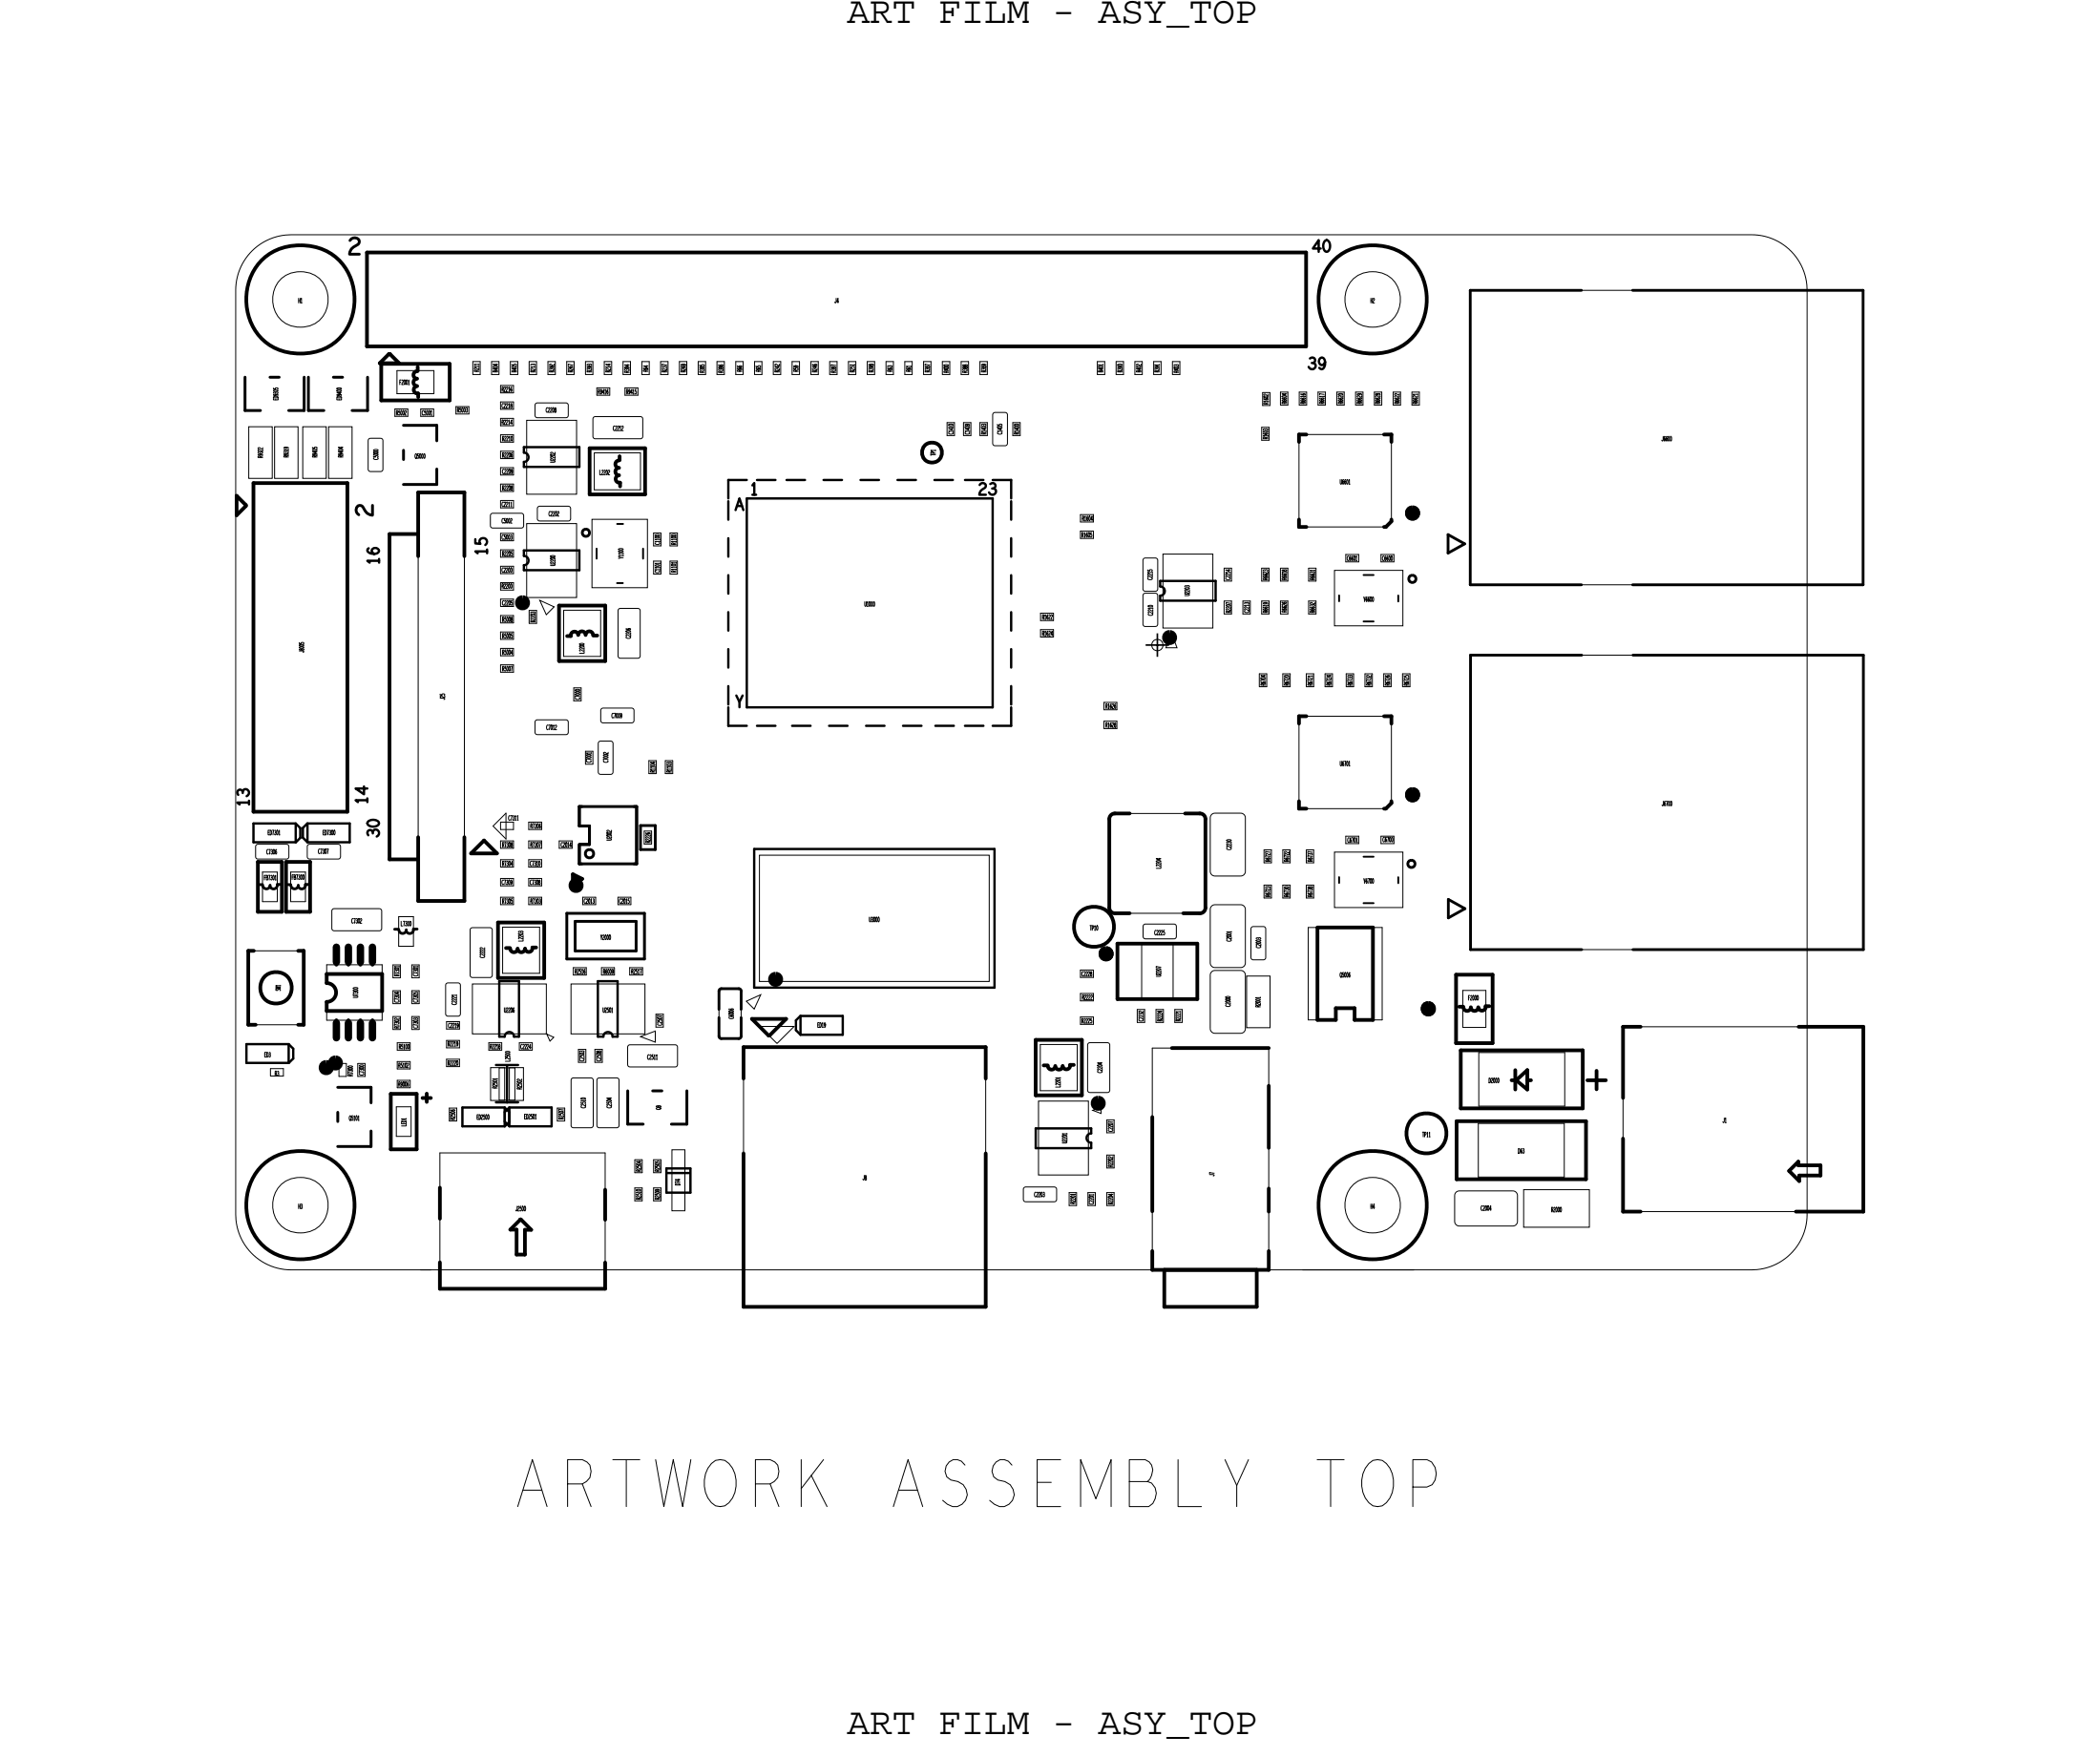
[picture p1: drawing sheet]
<svg xmlns="http://www.w3.org/2000/svg" width="114mm" height="95mm" viewBox="0 0 114 95" stroke-linecap="round" stroke-linejoin="round" font-family="sans-serif">
<!-- layer: Board Outline -->
<g fill="none" stroke="#000" stroke-width=".05">
<path d="M13.7 13.6l.1-.2a3 3 0 0 1 2-.7h79a3 3 0 0 1 3 3v50a3 3 0 0 1-3 3h-79a3 3 0 0 1-3.1-3l.1-50.4a3 3 0 0 1 .9-1.7zM22.7 68.7h.6zM70.5 68.7h6z"/>
<circle cx="16.2" cy="16.2" r="1.51"/>
<circle cx="74.2" cy="16.2" r="1.51"/>
<circle cx="16.2" cy="65.2" r="1.51"/>
<circle cx="74.2" cy="65.2" r="1.51"/>
</g>
<!-- layer: Components -->
<g fill="none" stroke="#000" stroke-width=".15">
<path d="M79.5 15.7h6zM79.5 15.7v15.9zM88.3 15.7h12.5zM100.8 15.7v15.9zM13.3 20.4v1.8zM13.3 22.2h.8zM14.6 20.4h.5zM15.6 22.2h.9zM16.5 20.4v1.8zM16.7 20.4v1.8zM16.7 22.2h.8zM18 20.4h.5z"/>
<path d="M19 22.2h.9zM19.9 20.4v1.8zM21.8 26.2h1.8zM21.8 23h1.8zM21.8 24.4v.5zM23.6 25.4v.8zM23.6 23v.8zM31.5 28.7l.2-.1 .2 .1v.2l-.2 .1-.2-.1zM76.2 31.2l.2-.1 .2 .1v.2l-.2 .1-.2-.1zM78.3 28.9l.9 .5zM78.3 28.9v1zM78.3 29.9l.9-.5z"/>
<path d="M79.5 31.6h6zM79.5 35.4h6.1zM79.5 35.4v16zM88.3 31.6h12.5zM88.3 35.4h12.5zM100.8 35.4v16zM14 47.9h.2zM14.6 47.9l-.2 .2-.2-.2M15 47.9l-.2 .2-.2-.2M15 47.8h.2zM15 47.9h.1M15.5 47.9h.2z"/>
<path d="M16.1 47.9l-.2 .2-.2-.2M16.5 47.9l-.2 .2-.2-.2M16.5 47.8h.2zM16.5 47.9h.1M18.3 58.8h1.8zM20.1 58.8v.9zM21.3 50.3h.3zM22 50.3l-.2 .2-.2-.2M22.4 50.3l-.2 .2-.2-.2M22.4 50.3h.2zM22.4 50.3h.1M30.7 51.9h4.2z"/>
<path d="M30.7 49.4v2.5zM30.7 49.4h4.2zM31.1 49.8v1.6zM31.1 51.4h3.3zM31.1 49.8h3.3zM31.3 43.6h3.1zM31.3 43.6h.2zM31.3 46.7h.2zM31.3 45.7v1zM31.3 44.7h.6zM31.3 43.6v1.1zM31.3 46.7h3.1z"/>
<path d="M31.4 45.7h.5zM31.7 46h.2h.2v.3l-.2 .1-.2-.1zM31.9 44.7v1zM34 59v1.8zM34.3 43.6h.1zM34.3 46.7h.1zM34.4 49.8v1.6zM34.4 43.6v3.1zM34.6 46h.8zM34.6 44.7h.8zM34.6 44.7v1.3zM34.9 49.4v2.5z"/>
<path d="M35.3 59h.5zM35.4 44.7v1.3zM37.2 59v1.8zM38.9 53.6v1zM38.9 55v1.1zM38.9 56.1l.1 .1M39 53.5h1zM39 53.5l-.1 .1M39 56.2h1zM40 53.5l.1 .1M40.1 56.1l-.1 .1M40.1 55v1.1z"/>
<path d="M40.1 53.6v1zM76.2 46.6l.1-.1 .2 .1v.2l-.2 .1-.1-.1zM78.3 48.7l.9 .5zM78.3 48.7v1zM78.3 49.7l.9-.5zM79.5 51.4h6.1zM88.3 51.4h12.5zM18.3 62h1.8zM18.3 60.2v.5zM20.1 61.2v.8zM34 60.8h.8zM36.3 60.8h.9z"/>
</g>
<path d="M32.3 29.7v.5zM33.4 31.5h.3zM33.4 28.3h.3zM34.8 29.7v.5zM72.4 32.2v.3zM73.8 31.1h.5zM73.8 33.6h.5zM75.6 32.2v.3zM72.4 47.5v.3zM73.8 46.3h.5zM73.8 48.9h.5zM75.6 47.5v.3z" fill="none" stroke="#000" stroke-width=".1"/>
<g fill="none" stroke="#000" stroke-width=".05">
<path d="M19.8 13.7v5zM19.8 13.7h50.8zM19.8 18.7h50.8zM20.5 19.7h1.1zM21.1 19.2h.1M21 19.2l-.5 .4zM21.1 19.2l.5 .5zM25.6 19.6h.4zM25.6 19.6v.7zM26 19.6v.7zM26.6 19.6h.4zM26.6 19.6v.7z"/>
<path d="M27 19.6v.7zM27.6 19.6h.4zM27.6 19.6v.7zM28 19.6v.7zM28.6 19.6h.4zM28.6 19.6v.7zM29 19.6v.7zM29.6 19.6h.4zM29.6 19.6v.7zM30 19.6v.7zM30.7 19.6h.4zM30.7 19.6v.7z"/>
<path d="M31.1 19.6v.7zM31.7 19.6h.4zM31.7 19.6v.7zM32.1 19.6v.7zM32.7 19.6h.4zM32.7 19.6v.7zM33.1 19.6v.7zM33.7 19.6h.4zM33.7 19.6v.7zM34.1 19.6v.7zM34.7 19.6h.4zM34.7 19.6v.7z"/>
<path d="M35.1 19.6v.7zM35.7 19.6h.4zM35.7 19.6v.7zM36.1 19.6v.7zM36.8 19.6h.4zM36.8 19.6v.7zM37.2 19.6v.7zM37.8 19.6h.4zM37.8 19.6v.7zM38.2 19.6v.7zM38.8 19.6h.4zM38.8 19.6v.7z"/>
<path d="M39.2 19.6v.7zM39.8 19.6h.4zM39.8 19.6v.7zM40.2 19.6v.7zM40.8 19.6h.4zM40.8 19.6v.7zM41.2 19.6v.7zM41.8 19.6h.4zM41.8 19.6v.7zM42.2 19.6v.7zM42.8 19.6h.4zM42.8 19.6v.7z"/>
<path d="M43.2 19.6v.7zM43.9 19.6h.4zM43.9 19.6v.7zM44.3 19.6v.7zM44.9 19.6h.4zM44.9 19.6v.7zM45.3 19.6v.7zM45.9 19.6h.4zM45.9 19.6v.7zM46.3 19.6v.7zM46.9 19.6h.4zM46.9 19.6v.7z"/>
<path d="M47.3 19.6v.7zM47.9 19.6h.4zM47.9 19.6v.7zM48.3 19.6v.7zM48.9 19.6h.4zM48.9 19.6v.7zM49.3 19.6v.7zM50 19.6h.4zM50 19.6v.7zM50.4 19.6v.7zM51 19.6h.4zM51 19.6v.7z"/>
<path d="M51.4 19.6v.7zM52 19.6h.4zM52 19.6v.7zM52.4 19.6v.7zM53 19.6h.4zM53 19.6v.7zM53.4 19.6v.7zM59.4 19.6h.4zM59.4 19.6v.7zM59.8 19.6v.7zM60.4 19.6h.4zM60.4 19.6v.7z"/>
<path d="M60.8 19.6v.7zM61.4 19.6h.4zM61.4 19.6v.7zM61.8 19.6v.7zM62.4 19.6h.4zM62.4 19.6v.7zM62.8 19.6v.7zM63.4 19.6h.4zM63.4 19.6v.7zM63.8 19.6v.7zM70.6 13.7v5zM79.5 15.7h21.3z"/>
<path d="M79.5 15.7v15.9zM100.8 15.7v15.9zM12.8 27.9l.5-.5zM12.8 26.8v1.1zM12.8 26.8l.5 .5zM13.3 27.4h.1M13.5 23.1h1.2v2.8h-1.2zM13.7 26.1h5.1zM13.7 26.1v17.8zM14.9 23.1h1.2v2.8h-1.2zM16.4 23.1h1.2v2.8h-1.2zM17.8 23.1h1.2v2.8h-1.2z"/>
<path d="M18.8 26.1v17.8zM20 23.7h.6l.1 .1v1.6l-.1 .1h-.6l-.1-.1zM21.4 22.1h.7zM21.4 22.5h.7zM21.5 20h2zM21.5 20v1.3zM21.5 21.3h2zM22.1 22.1v.4zM22.6 26.6h2.5zM22.6 26.6v22.1zM22.8 22.1h.7zM22.8 22.5h.7z"/>
<path d="M23.5 22.1v.4zM23.5 20v1.3zM24.7 22h.7zM24.7 22.4h.7zM25.1 26.6v22.1zM25.4 22v.4zM25.6 20.3h.4zM26.6 27.8h1.6l.1 .1v.6l-.1 .1h-1.6l-.1-.2zM27.1 33.3h.7zM27.1 36h.7zM27.1 34.2h.7zM27.1 35.1h.7z"/>
<path d="M27.1 20.9h.7zM27.1 22.6h.7zM27.1 23.5h.7zM27.1 26.2h.7zM27.1 24.4h.7zM27.1 29.7h.7zM27.1 31.5h.7zM27.1 28.9h.7zM27.1 21.7h.7zM27.1 27.1h.7zM27.1 25.3h.7zM27.1 32.4h.7z"/>
<path d="M27.1 30.6h.7zM27.1 33.7h.7zM27.1 36.4h.7zM27.1 34.6h.7zM27.1 35.5h.7zM27.1 21.3h.7zM27.1 23h.7zM27.1 23.9h.7zM27.1 26.6h.7zM27.1 24.8h.7zM27.1 30.1h.7zM27.1 31.9h.7z"/>
<path d="M27.1 29.3h.7zM27.1 22.1h.7zM27.1 27.5h.7zM27.1 25.7h.7zM27.1 32.8h.7zM27.1 31h.7zM27.8 20.9v.4zM27.8 22.6v.4zM27.8 31.5v.4zM27.8 28.9v.4zM27.8 21.7v.4zM27.8 27.1v.4z"/>
<path d="M27.8 30.6v.4zM28.5 22.7h2.7v4h-2.7zM28.5 28.3h2.7v4h-2.7zM28.6 33h.4zM28.6 33v.7zM29 21.8h1.7v.1v.6l-.1 .1h-1.6l-.1-.1zM29 39h1.7v.1v.6h-.1h-1.6l-.1-.1zM29 33v.7zM29.1 27.4h1.7l.1 .1v.6l-.2 .1h-1.6v-.1zM29.2 32.5l.8 .3-.5 .5zM30.5 33h2zM30.5 33v2.5z"/>
<path d="M30.5 35.5h2zM31 37.2h.4zM31 37.2v.7zM31.4 37.2v.7zM32 28.1h3v3.7h-3zM32.1 22.6l2.6-.1 .1 .2v1h-.2h-2.4l-.1-.1zM32.1 26.5h2.5zM32.1 24.5v2zM32.1 24.5h2.5zM32.3 21h.7zM32.3 21.4h.7zM32.5 33v2.5z"/>
<path d="M32.5 38.3h1.7l.1 .1v.6l-.1 .1h-1.6l-.1-.1zM33 21v.4zM33.5 33l1-.1 .1 .1v2.5l-.1 .1h-1l-.1-.1zM33.8 21h.7zM33.8 21.4h.7zM34.5 21v.4zM34.6 24.5v2zM34.7 20.3h.4zM35.4 30.4h.4zM35.4 30.4v.7zM35.4 28.8h.4zM35.4 28.8v.7z"/>
<path d="M35.8 30.4v.7zM35.8 28.8v.7zM36.2 30.4v.7zM36.2 28.8h.4zM36.2 28.8v.7zM36.6 30.4v.7zM36.6 28.8v.7zM39.8 20.3h.4zM40.4 27h13.3v11.3h-13.3zM40.8 20.3h.4zM42.8 20.3h.4zM47.9 20.3h.4z"/>
<path d="M48.9 20.3h.4zM51.2 22.9h.4zM51.2 22.9v.7zM51.6 22.9v.7zM52.1 22.9h.4zM52.1 22.9v.7zM52.5 22.9v.7zM53 22.9h.4zM53 22.9v.7zM53.4 22.9v.7zM53.7 22.4l.7-.1 .1 .1v1.6l-.1 .1h-.6l-.1-.1zM54.8 22.9h.4z"/>
<path d="M54.8 22.9v.7zM55.2 22.9v.7zM56.3 34.1h.7zM56.3 33.2h.7zM56.3 34.5h.7zM56.3 33.6h.7zM58.4 28.7h.7zM58.4 27.8h.7zM58.4 29.1h.7zM58.4 28.2h.7zM59.1 28.7v.4zM59.7 39h.7z"/>
<path d="M59.7 38h.7zM59.7 39.4h.7zM59.7 38.4h.7zM61.9 32.1h.6l.1 .1v1.6l-.1 .1h-.6l-.1-.1zM61.9 30.2h.6l.1 .1v1.6l-.1 .1h-.6l-.1-.1zM62.9 30h2.7v4h-2.7zM63.4 34.2l.3 .8h-.6zM66.2 32.5h.4zM66.2 32.5v.7zM66.2 30.7h.4zM66.2 30.7v.7zM66.6 32.5v.7z"/>
<path d="M66.6 30.7v.7zM67.2 32.5h.4zM67.2 32.5v.7zM67.6 32.5v.7zM68.1 36.5h.4zM68.1 36.5v.7zM68.2 30.7h.4zM68.2 30.7v.7zM68.2 32.5h.4zM68.2 32.5v.7zM68.2 23.1h.4zM68.2 23.1v.7z"/>
<path d="M68.3 21.2h.4zM68.3 21.2v.7zM68.5 36.5v.7zM68.6 30.7v.7zM68.6 32.5v.7zM68.6 23.1v.7zM68.7 21.2v.7zM69.3 32.5v.7zM69.3 30.7h.4zM69.3 30.7v.7zM69.3 21.2h.4zM69.3 21.2v.7z"/>
<path d="M69.4 36.5h.4zM69.4 36.5v.7zM69.7 32.5v.7zM69.7 30.7v.7zM69.7 21.2v.7zM69.8 36.5v.7zM70.3 28.5h4.7zM70.3 38.7h5zM70.3 38.7v5zM70.3 23.5h5zM70.3 23.5v5zM70.3 21.2h.4z"/>
<path d="M70.3 21.2v.7zM70.7 36.5h.4zM70.7 36.5v.7zM70.7 21.2v.7zM70.8 32.5h.4zM70.8 32.5v.7zM70.8 30.7h.4zM70.8 30.7v.7zM71.1 36.5v.7zM71.2 32.5v.7zM71.2 30.7v.7zM71.3 21.2h.4z"/>
<path d="M71.3 21.2v.7zM71.7 36.5h.4zM71.7 36.5v.7zM71.7 21.2v.7zM72.1 36.5v.7zM72.2 30.9h3.7v3h-3.7zM72.3 21.2h.4zM72.3 21.2v.7zM72.7 21.2v.7zM72.8 30h.7zM72.8 30.4h.7zM72.8 36.5h.4z"/>
<path d="M72.8 36.5v.7zM73.2 36.5v.7zM73.3 21.2h.4zM73.3 21.2v.7zM73.5 30v.4zM73.7 21.2v.7zM73.8 36.5h.4zM73.8 36.5v.7zM74.2 36.5v.7zM74.3 21.2h.4zM74.3 21.2v.7zM74.7 30h.7z"/>
<path d="M74.7 30.4h.7zM74.7 21.2v.7zM74.9 36.5h.4zM74.9 36.5v.7zM75.3 36.5v.7zM75.3 38.7v4.7zM75.3 28.2l-.3 .3zM75.3 23.5v4.7zM75.4 21.2h.4zM75.4 21.2v.7zM75.4 30v.4zM75.8 21.2v.7z"/>
<path d="M75.9 36.5h.4zM75.9 36.5v.7zM76.3 36.5v.7zM76.4 21.2h.4zM76.4 21.2v.7zM76.8 21.2v.7zM78.3 28.9l.9 .5zM78.3 28.9v1zM78.3 29.9l.9-.5zM79.5 31.6h21.3zM79.5 35.4h21.3zM79.5 35.4v16z"/>
<path d="M100.8 35.4v16zM13.3 56.5h2.3v1h-2.3zM13.4 55.4h3zM13.4 51.4h3zM13.4 51.4v4zM13.7 44.5h2.3v1.1h-2.3zM13.7 43.9h5.1zM13.9 45.7h1.6l.1 .1v.6l-.1 .1h-1.6l-.1-.1zM14.2 48.8h.8zM14.2 47.2h.8zM14.2 47.2v1.6zM14.6 57.8v.4z"/>
<path d="M14.6 57.8h.7zM14.6 58.2h.7zM15 47.2v1.6zM15.3 57.8v.4zM15.7 48.8h.8zM15.7 47.2h.8zM15.7 47.2v1.6zM16.4 51.4v4zM16.5 47.2v1.6zM16.6 44.5h2.3v1.1h-2.3zM16.7 45.7h1.6l.1 .1v.6l-.1 .1h-1.6l-.1-.1zM17.7 55.2h3z"/>
<path d="M17.7 52.2h3zM17.7 52.2v1zM17.7 54.2v1zM17.7 53.2l.3 .1 .2 .4-.2 .4-.3 .1M18 49.2h2.6v.1v1l-.1 .1-2.5-.1-.1-.1zM18.3 58.2h.4zM18.3 57.5h.4zM18.3 57.5v.7zM18.7 57.5v.7zM19.4 57.5h.4zM19.4 57.5v.7zM19.8 57.5v.7z"/>
<path d="M20.7 52.2v3zM21.3 55h.4zM21.3 55v.7zM21.3 52.2v.7zM21.3 53.6h.4zM21.3 53.6v.7zM21.4 59.9v1.6zM21.4 59.9h.8zM21.5 58.4h.7zM21.5 57.4h.7zM21.5 56.4h.7zM21.5 58.8h.7z"/>
<path d="M21.5 57.8h.7zM21.5 56.8h.7zM21.6 51.2h.8zM21.6 49.6h.8zM21.6 49.6v1.6zM21.7 55v.7zM21.7 52.2v.7zM21.7 53.6v.7zM22.2 58.4v.4zM22.2 57.4v.4zM22.2 59.9v1.6zM22.3 53.6h.4z"/>
<path d="M22.3 53.6v.7zM22.3 55h.4zM22.3 55v.7zM22.3 52.2v.7zM22.4 49.6v1.6zM22.6 48.7h2.5zM22.7 53.6v.7zM22.7 55v.7zM22.7 52.2v.7zM24.1 53.2h.7l.1 .1v1.5l-.1 .2h-.6l-.1-.1zM24.2 57.3h.7zM24.2 56.3h.7z"/>
<path d="M24.2 55.3h.7zM24.2 57.7h.7zM24.2 56.7h.7zM24.2 55.7h.7zM24.3 59.9h.4zM24.3 59.9v.7zM24.7 59.9v.7zM24.9 57.3v.4zM24.9 56.3v.4zM25 59.9h2.3v1h-2.3zM25.5 50.2h1l.1 .1v2.5l-.1 .1h-1l-.1-.1zM25.6 53.2h4v2.7h-4z"/>
<path d="M26.4 56.4h.7zM26.4 56.8h.7zM26.5 57.8h.8v1.7h-.8zM26.7 44.7l.7 .7zM27 57.8h.9v1.7h-.9zM27.1 45.5h.7zM27.1 48.5h.7zM27.1 46.5h.7zM27.1 44.5v.4zM27.1 44.5h.7zM27.1 47.5h.7zM27.1 45.9h.7z"/>
<path d="M27.1 48.9h.7zM27.1 46.9h.7zM27.1 44.9h.7zM27.1 47.9h.7zM27.1 56.4v.4zM27.2 50.2h2zM27.2 50.2v2.5zM27.2 52.7h2zM27.4 44l-.7 .7zM27.4 44v1.4zM27.6 57.8h.7v1.7h-.7zM27.6 59.9h2.2v1h-2.2z"/>
<path d="M27.8 44.5v.4zM27.8 47.5v.4zM28.1 56.4h.7zM28.1 56.8h.7zM28.6 45.5h.7zM28.6 44.5h.7zM28.6 48.5h.7zM28.6 46.5h.7zM28.6 47.5h.7zM28.6 45.9h.7zM28.6 44.9h.7zM28.6 48.9h.7z"/>
<path d="M28.6 46.9h.7zM28.6 47.9h.7zM28.8 56.4v.4zM29.2 50.2v2.5zM29.3 46.5v.4zM29.3 47.5v.4zM29.6 55.9l.4 .2-.3 .2zM30.1 59.9v.7zM30.3 45.5h.7zM30.3 45.9h.7zM30.5 59.9v.7zM30.9 53.2h4v2.7h-4z"/>
<path d="M30.9 58.4l1.1-.1 .1 .1v2.5l-.1 .1h-1l-.1-.1zM31 52.4h.7zM31 52.8h.7zM31.3 56.8h.4zM31.3 56.8v.7zM31.5 48.5h.7zM31.5 48.9h.7zM31.7 40.6v.7zM31.7 56.8v.7zM32.1 40.6v.7zM32.2 56.8h.4zM32.2 56.8v.7z"/>
<path d="M32.2 48.5v.4zM32.3 58.4l1.1-.1 .1 .1v2.5l-.1 .1h-1l-.1-.1zM32.4 40.1h.6l.2 .1v1.6l-.1 .1h-.6l-.1-.1zM32.5 52.4h.7zM32.5 52.8h.7zM32.6 56.8v.7zM33.4 48.5h.7zM33.4 48.9h.7zM34 56.6l2.6-.1v.1v1l-.1 .1h-2.5v-.1zM34.1 52.4h.7zM34.1 52.8h.7zM34.1 48.5v.4z"/>
<path d="M34.6 56.1l.8-.3v.6zM34.8 45h.4zM34.8 45v.7zM35.1 41.2h.4zM35.1 41.2v.7zM35.2 45v.7zM35.5 54.9v.7zM35.5 41.2v.7zM35.9 54.9v.7zM36 41.2h.4zM36 41.2v.7zM36.4 41.2v.7z"/>
<path d="M38.9 53.5h1.1l.1 .1v2.5l-.1 .1h-1l-.1-.1zM40.2 56.7v14zM40.2 56.7h13.1zM40.4 54.2l.7-.4-.3 .8zM41.1 46.3h12.4v6.8h-12.4zM41.1 55.5l.9 .9zM41.1 55.5h1.9zM42 56.4h.1M42.1 56.4l.9-.9zM43.3 55h2.3v1h-2.3zM53.3 56.7v14zM56.2 59.6h2.7v4h-2.7z"/>
<path d="M56.3 56.5h2zM56.3 56.5v2.5zM56.3 59h2zM58.3 56.5v2.5zM58.4 55h.7zM58.4 53.7h.7zM58.4 52.5h.7zM58.4 55.4h.7zM58.4 54.1h.7zM58.4 52.9h.7zM58.9 56.4h1l.1 .1v2.5l-.1 .1h-1l-.1-.1zM59.1 55v.4z"/>
<path d="M59.1 52.5v.4zM60 44.3v4.8zM60 49.1l.1 .2 .2 .1M60.3 44h4.6zM60.3 44l-.2 .1-.1 .2M60.3 49.4h4.6zM61.5 54.6h.4zM61.5 54.6v.7zM61.8 54.1h1.7zM61.8 51.1v3zM61.8 51.1h1.7zM61.9 50h1.7v.1v.6l-.1 .1h-1.6l-.1-.1z"/>
<path d="M61.9 54.6v.7zM62.3 56.7h6.3zM62.3 56.7v12zM62.5 54.6h.4zM62.5 54.6v.7zM62.9 54.6v.7zM63.5 51.1v3zM63.5 54.6h.4zM63.5 54.6v.7zM63.9 54.6v.7zM64.9 44l.2 .1 .1 .2M65.2 49.1l-.1 .2-.2 .1"/>
<path d="M65.2 44.3v4.8zM65.5 49l.2-.1h1.4l.2 .2 .1 3-.2 .2h-1.5l-.2-.1v-3zM65.5 44.1l.2-.1h1.4l.2 .1 .1 3-.2 .3h-1.5l-.2-.1v-3.1zM65.5 52.6l.2-.1h1.4l.2 .1 .1 3-.2 .3h-1.5l-.2-.1v-3zM67.4 52.8h1.3v2.8h-1.3zM67.7 50.2l.6-.1 .2 .1v1.6l-.1 .1h-.6h-.1zM68.4 46h.4zM68.4 46v.7zM68.4 47.9h.4zM68.4 47.9v.7zM68.6 56.7v12zM68.8 46v.7z"/>
<path d="M68.8 47.9v.7zM69.4 47.9h.4zM69.4 47.9v.7zM69.4 46h.4zM69.4 46v.7zM69.8 47.9v.7zM69.8 46v.7zM70.3 43.7h4.7zM70.7 47.9h.4zM70.7 47.9v.7zM70.7 46h.4zM70.7 46v.7z"/>
<path d="M70.8 50.2h4zM70.8 50.2v5zM70.8 55.2h1.5zM71.1 47.9v.7zM71.1 46v.7zM72.2 46.1h3.7v3h-3.7zM72.3 54.5v.7zM72.3 54.5h1zM72.8 45.2h.7zM72.8 45.6h.7zM73.3 54.5v.7zM73.3 55.2h1.5z"/>
<path d="M74.7 45.2h.7zM74.7 45.6h.7zM74.8 50.2v5zM75 43.7l.3-.3zM78.3 48.7l.9 .5zM78.3 48.7v1zM78.3 49.7l.9-.5zM79.1 53.6h1.3zM79.1 53.6v2zM79.1 55.6h1.3zM79.5 51.4h21.3zM80 56.9v2.9z"/>
<path d="M80 56.9h4.6zM80 59.8h4.6zM80.4 53.6v2zM84.6 56.9v2.9zM87.8 55.5h13zM87.8 55.5v10zM100.8 55.5v10zM21.4 61.5h.8zM23.8 69.7h8.9zM23.8 62.4v7.3zM23.8 62.4h8.9zM32.7 62.4v7.3z"/>
<path d="M34.3 64.3h.4zM34.3 64.3v.7zM34.3 62.7h.4zM34.3 62.7v.7zM34.7 64.3v.7zM34.7 62.7v.7zM35.4 64.3h.4zM35.4 64.3v.7zM35.4 62.7h.4zM35.4 62.7v.7zM35.8 64.3v.7zM35.8 62.7v.7z"/>
<path d="M36.3 62.2h.7v3.3h-.7zM40.2 70.7h13.1zM55.4 64.2h1.7l.1 .1-.1 .6-.1 .1h-1.6v-.1zM57.8 64.5v.7zM58.2 64.5v.7zM58.8 64.5h.4zM58.8 64.5v.7zM59.1 60.1l.5-.2v.3zM59.2 64.5v.7zM59.9 64.5h.4zM59.9 64.5v.7zM59.9 62.5h.4z"/>
<path d="M59.9 62.5v.7zM59.9 60.6h.4zM59.9 60.6v.7zM60.3 64.5v.7zM60.3 62.5v.7zM60.3 60.6v.7zM62.3 68.7h6.3zM63 68.7h5zM63 68.7v2zM63 70.7h5zM68 68.7v2zM78.8 64.5l.1-.1 3 .1 .2 .2v1.5l-.3 .1h-3l-.1-.2v-1.4z"/>
<path d="M80 60.8v2.9zM80 60.8h4.6zM80 63.7h4.6zM82.4 64.4h3.6v2h-3.6zM84.6 60.8v2.9zM87.8 65.5h13z"/>
<circle cx="16.3" cy="16.2" r="2.94"/>
<circle cx="74.2" cy="16.2" r="2.94"/>
<circle cx="50.4" cy="24.5" r=".5"/>
<circle cx="14.9" cy="53.4" r=".86"/>
<circle cx="59.2" cy="50.1" r="1.12"/>
<circle cx="16.3" cy="65.2" r="2.94"/>
<circle cx="74.2" cy="65.2" r="2.94"/>
<circle cx="77.2" cy="61.3" r="1.12"/>
</g>
<g fill="none" stroke="#000" stroke-width=".4">
<path d="M76.2 27.7l.2-.1 .2 .1v.2l-.2 .1-.2-.1zM18 57.4l.1-.1 .2 .1v.2l-.2 .1-.1-.1zM18.2 55.3v.8zM18.2 51.2v.8zM18.8 55.3v.8zM18.8 51.2v.8zM19.5 55.3v.8zM19.5 51.2v.8zM20.1 55.3v.8zM20.1 51.2v.8zM59.7 51.5l.1-.1 .2 .1v.2l-.2 .1-.1-.1zM76.2 42.9l.2-.1 .2 .1v.2l-.2 .1-.2-.1z"/>
<path d="M77.1 54.5l.2-.1 .1 .1v.2l-.1 .1-.2-.1z"/>
</g>
<g fill="none" stroke="#000" stroke-width=".2">
<path d="M19.8 13.7v5zM19.8 13.7h50.8zM19.8 18.7h50.8zM20.5 19.7h1.1zM20.6 19.7v2zM20.6 19.7h3.7zM21.1 19.2h.1M21 19.2l-.5 .4zM21.1 19.2l.5 .5zM22.6 19.9v.2zM24.3 19.7v2zM70.6 13.7v5z"/>
<path d="M12.8 27.9l.5-.5zM12.8 26.8v1.1zM12.8 26.8l.5 .5zM13.3 27.4h.1M13.7 26.1h5.1zM13.7 26.1v17.8zM18.8 26.1v17.8zM20.6 21.7h3.7zM21.1 28.9h1.5zM21.1 28.9v17.6zM22.5 20.5l-.1 .2 .2 .2M22.5 20.9l-.1 .2 .2 .2"/>
<path d="M22.5 20.1l-.1 .2 .2 .2M22.6 21.3h.1M22.6 26.6h2.5zM22.6 26.6v3.5zM22.6 21.3v.2zM25.1 26.6v3.5zM30.2 32.8h2.5zM30.2 35.8h2.5zM30.2 32.8v3zM30.7 34.4h.2zM30.9 34.4h.1M31.3 34.3l-.2-.1-.2 .2"/>
<path d="M31.7 34.3l-.2-.1-.2 .2M31.9 24.2h3zM31.9 26.7h3zM31.9 24.2v2.5zM32.1 34.3l-.2-.1-.2 .2M32.1 34.4h.2zM32.7 32.8v3zM33.4 25.3l-.1 .2 .2 .2M33.5 25.7l-.2 .2 .2 .2M33.5 24.9l-.2 .2 .2 .2M33.5 26.1h.1M33.5 24.7v.2z"/>
<path d="M33.5 26.1v.2zM34.9 24.2v2.5zM70.3 28.5h.4zM70.3 38.7v.4zM70.3 38.7h.4zM70.3 23.5v.4zM70.3 23.5h.4zM70.3 28.1v.4zM74.9 38.7h.4zM74.9 23.5h.4zM74.9 28.5h.1zM75.3 38.7v.4z"/>
<path d="M75.3 23.5v.4zM75.3 28.1v.1zM75.3 28.2l-.3 .3zM13.4 55.4h.4zM13.4 51.4h.3zM13.4 51.4v4zM13.7 43.9h5.1zM13.9 49.3h1.3zM13.9 46.6h1.3zM13.9 46.6v2.7zM15.2 46.6v2.7zM15.5 49.3h1.3z"/>
<path d="M15.5 46.6h1.3zM15.5 46.6v2.7zM16.1 51.4h.3zM16.1 55.4h.3zM16.4 51.4v4zM16.8 46.6v2.7zM17.7 54.7h3zM17.7 52.7h3zM17.7 52.7v.5zM17.7 54.2v.5zM17.7 53.2l.3 .1 .2 .4-.2 .4-.3 .1M18.2 55.2v.1z"/>
<path d="M18.2 52v.2zM18.8 55.2v.1zM18.8 52v.2zM19.5 55.2v.1zM19.5 52v.2zM20.1 55.2v.1zM20.1 52v.2zM20.7 52.7v2zM21.1 46.5h1.5zM21.1 59.2v3zM21.1 59.2h1.4zM22.5 59.2v3z"/>
<path d="M22.6 48.7h2.5zM22.6 45.3v3.4zM22.9 59.4h.4zM23.1 59.2v.4zM25.1 45.3v3.4zM25.5 46.2h1.4zM26.2 45.5l-.7 .7zM26.2 45.5l.7 .7zM26.9 49.9h2.5zM26.9 52.9h2.5zM26.9 49.9v3zM27.4 51.3h.2z"/>
<path d="M28 51.3l-.2 .2-.2-.2M28.8 51.3l-.2 .2-.2-.2-.2 .2-.2-.1M28.8 51.3h.2zM28.8 51.3h.1M29.4 49.9v3zM31 47.3l.5 .2zM31 47.8l.5-.3zM31 47.3v.5zM31.1 47.5h.4zM40.2 56.7v1.7zM40.2 56.7h13.1zM40.7 55.1l.9 .9z"/>
<path d="M40.7 55.1h1.8zM41.6 56h.1M41.6 56l.9-.9zM53.3 56.7v1.7zM56 56.3h2.5zM56 59.3h2.5zM56 56.3v3zM56.5 57.6h.2zM57.1 57.7l-.2 .2-.2-.2M57.5 57.7l-.2 .2-.2-.2M57.9 57.7l-.2 .1-.2-.1M57.9 57.6h.2z"/>
<path d="M57.9 57.7h.1M58.5 56.3v3zM60 44.3v4.8zM60 49.1l.1 .2 .2 .1M60.3 49.4h.8zM60.3 44h.8zM60.3 44l-.2 .1-.1 .2M60.4 54.1h4.4zM60.4 51.1v3zM60.4 51.1h4.4zM63.4 56.7h5.2zM64 49.4h.9z"/>
<path d="M64.1 44h.8zM64.8 51.1v3zM64.9 44l.2 .1 .1 .2M65.2 49.1l-.1 .2-.2 .1M65.2 44.3v4.8zM68.6 58.7v3.4zM70.3 43.7h.4zM70.3 43.3v.4zM71.3 55.2h1zM71.3 50.2h3zM71.3 50.2v5zM72.3 54.5v.7z"/>
<path d="M72.3 54.5h1zM73.3 55.2h1zM73.3 54.5v.7zM74.3 50.2v5zM74.9 43.7h.1zM75 43.7l.3-.3zM75.3 43.3v.1zM78.8 52.7h1.9zM78.8 52.7v3.7zM78.8 56.4h1.9zM78.9 54.5h.3zM79 60h6.6z"/>
<path d="M79 56.8h6.6zM79 56.8v3.2zM79.6 54.5l-.2 .2-.2-.2M80 54.5l-.2 .2-.2-.2M80.4 54.5l-.2 .2-.2-.2M80.4 54.4h.2zM80.4 54.5h.1M80.7 52.7v3.7zM81.8 58.4h.2zM82 57.9v1zM82 58.4l.6 .5zM82 58.4l.6-.5z"/>
<path d="M82.6 58.4h.2zM82.6 57.9v1zM85.6 56.8v3.2zM85.9 58.4h1zM86.4 57.9v1zM87.8 55.5h.9zM87.8 55.5v3.9zM97.3 55.5h3.5zM100.8 55.5v10zM21.1 62.2h1.4zM23.8 69.7h8.9zM23.8 64.3v1.6z"/>
<path d="M23.8 68.3v1.4zM27.6 66.5h.3zM27.9 67.9h.5zM27.9 66.5v1.4zM28.2 66h.1M28.1 66l-.5 .5zM28.1 66h.1M28.2 66l.5 .5zM28.4 67.9h.1M28.4 66.5h.3zM28.4 66.5v1.4zM32.7 64.4v1.6z"/>
<path d="M32.7 68.3v1.4zM40.2 70.7h13.1zM40.2 62.4v8.3zM53.3 62.4v8.3zM62.3 60.4v5.1zM62.3 67.7v1zM62.3 68.7h6.3zM63 68.7h5zM63 68.7v2zM63 70.7h5zM68 68.7v2zM68.6 64.3v1.2z"/>
<path d="M68.6 67.7v1zM78.8 63.8h7zM78.8 60.7h7zM78.8 60.7v3.1zM85.8 60.7v3.1zM87.8 65.5h.9zM87.8 61.6v3.9zM96.8 63.3l.5-.5zM96.8 63.3l.5 .6zM97.1 65.5h3.7zM97.3 63h1.2zM97.3 62.8v.2z"/>
<path d="M97.3 63.6h1.2zM97.3 63.6v.3zM98.5 63v.6z"/>
<circle cx="16.3" cy="16.2" r="2.95"/>
<circle cx="74.2" cy="16.2" r="2.95"/>
<circle cx="50.4" cy="24.5" r=".54"/>
<circle cx="14.9" cy="53.4" r=".86"/>
<circle cx="59.2" cy="50.1" r="1.09"/>
<circle cx="16.3" cy="65.2" r="2.95"/>
<circle cx="74.2" cy="65.2" r="2.95"/>
<circle cx="77.2" cy="61.3" r="1.09"/>
</g>
<path d="M76.2 27.7l.2-.1 .2 .1v.2l-.2 .1-.2-.1zM17.5 57.7l.1-.1 .2 .1v.2l-.2 .1-.1-.1zM59.7 51.5l.1-.1 .2 .1v.2l-.2 .1-.1-.1zM76.2 42.9l.2-.1 .2 .1v.2l-.2 .1-.2-.1zM77.1 54.5l.2-.1 .1 .1v.2l-.1 .1-.2-.1z" fill="none" stroke="#000" stroke-width=".41"/>
<g fill="none" stroke="#000" stroke-width=".13">
<path d="M28.3 25.3h3zM28.3 30.8h3zM28.3 25v.3zM28.3 24.2h3zM28.3 24.2v.3zM28.3 30.6v.2zM28.3 29.8h3zM28.3 29.8v.3zM28.3 24.5l.2 .1 .1 .1-.1 .2-.2 .1M28.3 30.1l.2 .1 .1 .1-.1 .2-.2 .1M31.3 24.2v1.1zM31.3 29.8v1z"/>
<path d="M39.4 26h1zM39.4 39.3h1zM39.4 26v1zM39.4 33.1v1zM39.4 31.1v1zM39.4 29.1v1zM39.4 27.1v1zM39.4 38.3v1zM39.4 37.1v1zM39.4 35.1v1zM40.4 38.3h13.3zM40.4 27v11.3z"/>
<path d="M40.4 27h13.3zM40.9 26h1zM40.9 39.3h1zM42.5 26h1zM42.8 39.3h1zM44.5 26h1zM44.8 39.3h1zM46.5 26h1zM46.8 39.3h1zM48.5 26h1zM48.8 39.3h1zM50.5 26h1z"/>
<path d="M50.6 39.3h1zM52.2 26h1zM52.2 39.3h1zM53.7 39.3h1zM53.7 26h1zM53.7 27v11.3zM54.7 33.1v1zM54.7 31.1v1zM54.7 29.1v1zM54.7 27.1v1zM54.7 37.1v1zM54.7 35.1v1z"/>
<path d="M54.7 26v1zM54.7 38.3v1zM62.8 32.5h3zM62.8 31.4v.3zM62.8 31.4h3zM62.8 32.2v.3zM62.8 31.7l.1 .1 .1 .2-.1 .1-.1 .1M65.8 31.4v1.1zM13.3 56.5h2.3zM13.3 56.5v1zM13.3 57.5h2.3zM13.7 44.5v1.1z"/>
<path d="M13.7 45.6h2.3zM13.7 44.5h2.3zM15.6 56.5v1zM15.6 56.5l.3 .2zM15.9 56.7v.6zM15.9 57.3l-.3 .2zM16 44.5v1.1zM16 44.6l.2 .2zM16.2 44.8v.5zM16.2 45.3l-.2 .3zM16.4 45.3l.2 .3zM16.4 44.8v.5z"/>
<path d="M16.4 44.8l.2-.3zM16.6 44.5v1.1zM16.6 45.6h2.3zM16.6 44.5h2.3zM18.9 44.5v1.1zM25 59.9h2.3zM25 59.9v1zM26.8 57.6h1.2zM26.8 59.6h1.2zM27 56.1h.3zM27 53.1h1.1zM27 53.1v3z"/>
<path d="M27.3 59.9v1zM27.3 56.1l.1-.2 .2-.1 .1 .1 .1 .2M27.3 59.9l.2 .3zM27.4 57.6v2zM27.6 59.9h2.2zM27.6 59.9v1zM27.8 56.1h.3zM28.1 53.1v3zM29.8 59.9v1zM32.3 56.1h.3zM32.3 53.1h1.1zM32.3 53.1v3z"/>
<path d="M32.6 56.1l.1-.2 .2-.1 .2 .1v.2M33.1 56.1h.3zM33.4 53.1v3zM40.8 53.4h13zM40.8 45.9h13zM40.8 45.9v7.5zM43.1 55.7l.2 .3zM43.1 55.2v.5zM43.1 55.2l.2-.2zM43.3 55h2.3zM43.3 55v1zM43.3 56h2.3z"/>
<path d="M45.6 55v1zM53.8 45.9v7.5zM25 60.9h2.3zM27.3 60.7l.2 .2zM27.3 60.2l.2-.3zM27.3 60.2v.5zM27.5 60.7l-.2 .2zM27.5 60.2v.5zM27.6 60.9h2.2zM36 64.5h1.3zM36 63.2v1.3zM36 63.2h1.3z"/>
<path d="M36.1 63.5h1.2zM37.3 63.2v1.3zM56 62.1h3zM56 61v1.1zM56 61h3zM59 61.8v.3zM59 61v.3zM59 61.3l-.1 .1-.1 .2v.1l.2 .1"/>
</g>
<!-- layer: Drawing Origin -->
<path d="M62.4 34.7l.2-.1 .2 .1 .1 .2-.1 .2-.2 .1-.2-.1-.1-.2z" fill="none" stroke="#000" stroke-width=".05"/>
<path d="M62 34.9h1.2M62.6 34.3v1.2" fill="none" stroke="#000" stroke-width=".09"/>
<!-- layer: All Others -->
<path d="M28.1 32.5l.2-.1 .1 .1v.2l-.1 .1-.2-.1zM63.1 34.4l.2-.1 .1 .1v.2l-.1 .1-.2-.1zM31 47.8l.2-.1 .1 .1v.2l-.1 .1-.2-.1zM41.8 52.9l.2-.1 .1 .1v.2l-.1 .1-.2-.1zM59.2 59.6l.2-.1 .2 .1v.2l-.2 .1-.2-.1z" fill="none" stroke="#000" stroke-width=".4"/>
<text font-size="4.3" x="27.8" y="81.5">ARTWORK ASSEMBLY TOP</text>
<g font-size="2.1">
<text x="45.8" y="1.2">ART FILM - ASY_TOP</text>
<text x="45.8" y="93.8">ART FILM - ASY_TOP</text>
</g>
<g font-size="1.5">
<text x="18.8" y="13.8">2</text>
<text x="20.1" y="28" transform="rotate(-90 20.1 28)">2</text>
</g>
<g font-size="1.1">
<text x="71" y="13.6">40</text>
<text x="70.7" y="20">39</text>
<text x="39.7" y="27.6">A</text>
<text x="40.5" y="26.8">1</text>
<text x="52.9" y="26.8">23</text>
<text x="20.5" y="30.6" transform="rotate(-90 20.5 30.6)">16</text>
<text x="26.3" y="30.1" transform="rotate(-90 26.3 30.1)">15</text>
<text x="39.7" y="38.3">Y</text>
<text x="13.5" y="43.7" transform="rotate(-90 13.5 43.7)">13</text>
<text x="19.9" y="43.5" transform="rotate(-90 19.9 43.5)">14</text>
<text x="20.5" y="45.3" transform="rotate(-90 20.5 45.3)">30</text>
</g>
<g font-size=".4">
<text x="16.1" y="16.4">H1</text>
<text x="45.1" y="16.4">J4</text>
<text x="74.1" y="16.4">H2</text>
<text x="15" y="21.6" transform="rotate(-90 15 21.6)">ED9305</text>
<text x="18.5" y="21.6" transform="rotate(-90 18.5 21.6)">ED9400</text>
<text x="21.5" y="22.5">R5002</text>
<text x="21.6" y="20.8">F2001</text>
<text x="22.9" y="22.5">C5001</text>
<text x="24.8" y="22.3">R5003</text>
<text x="25.9" y="20.1" transform="rotate(-90 25.9 20.1)">R211</text>
<text x="26.9" y="20.1" transform="rotate(-90 26.9 20.1)">R404</text>
<text x="27.2" y="22.1">C2218</text>
<text x="27.2" y="23">R2214</text>
<text x="27.2" y="21.2">R2216</text>
<text x="27.2" y="23.9">R2210</text>
<text x="27.9" y="20.1" transform="rotate(-90 27.9 20.1)">R405</text>
<text x="29" y="20.1" transform="rotate(-90 29 20.1)">R213</text>
<text x="29.6" y="22.3">C2208</text>
<text x="30" y="20.1" transform="rotate(-90 30 20.1)">R392</text>
<text x="31" y="20.1" transform="rotate(-90 31 20.1)">R267</text>
<text x="32" y="20.1" transform="rotate(-90 32 20.1)">R393</text>
<text x="32.4" y="21.3">R9416</text>
<text x="33" y="20.1" transform="rotate(-90 33 20.1)">R214</text>
<text x="33.2" y="23.3">C2212</text>
<text x="33.9" y="21.3">R9415</text>
<text x="34" y="20.1" transform="rotate(-90 34 20.1)">R394</text>
<text x="35.1" y="20.1" transform="rotate(-90 35.1 20.1)">R64</text>
<text x="36.1" y="20.1" transform="rotate(-90 36.1 20.1)">R237</text>
<text x="37.1" y="20.1" transform="rotate(-90 37.1 20.1)">R268</text>
<text x="38.1" y="20.1" transform="rotate(-90 38.1 20.1)">R395</text>
<text x="39.1" y="20.1" transform="rotate(-90 39.1 20.1)">R396</text>
<text x="40.1" y="20.1" transform="rotate(-90 40.1 20.1)">R66</text>
<text x="41.2" y="20.1" transform="rotate(-90 41.2 20.1)">R65</text>
<text x="42.2" y="20.1" transform="rotate(-90 42.2 20.1)">R242</text>
<text x="43.2" y="20.1" transform="rotate(-90 43.2 20.1)">R59</text>
<text x="44.2" y="20.1" transform="rotate(-90 44.2 20.1)">R246</text>
<text x="45.2" y="20.1" transform="rotate(-90 45.2 20.1)">R397</text>
<text x="46.2" y="20.1" transform="rotate(-90 46.2 20.1)">R251</text>
<text x="47.2" y="20.1" transform="rotate(-90 47.2 20.1)">R398</text>
<text x="48.3" y="20.1" transform="rotate(-90 48.3 20.1)">R63</text>
<text x="49.3" y="20.1" transform="rotate(-90 49.3 20.1)">R61</text>
<text x="50.3" y="20.1" transform="rotate(-90 50.3 20.1)">R387</text>
<text x="51.3" y="20.1" transform="rotate(-90 51.3 20.1)">R400</text>
<text x="51.6" y="23.5" transform="rotate(-90 51.6 23.5)">C1410</text>
<text x="52.3" y="20.1" transform="rotate(-90 52.3 20.1)">R388</text>
<text x="52.5" y="23.5" transform="rotate(-90 52.5 23.5)">C1409</text>
<text x="53.3" y="23.5" transform="rotate(-90 53.3 23.5)">R1403</text>
<text x="53.3" y="20.1" transform="rotate(-90 53.3 20.1)">R389</text>
<text x="54.2" y="23.5" transform="rotate(-90 54.2 23.5)">C1405</text>
<text x="55.1" y="23.5" transform="rotate(-90 55.1 23.5)">R1400</text>
<text x="59.7" y="20.1" transform="rotate(-90 59.7 20.1)">R401</text>
<text x="60.7" y="20.1" transform="rotate(-90 60.7 20.1)">R390</text>
<text x="61.7" y="20.1" transform="rotate(-90 61.7 20.1)">R402</text>
<text x="62.7" y="20.1" transform="rotate(-90 62.7 20.1)">R391</text>
<text x="63.8" y="20.1" transform="rotate(-90 63.8 20.1)">R403</text>
<text x="68.6" y="23.7" transform="rotate(-90 68.6 23.7)">R1603</text>
<text x="68.6" y="21.8" transform="rotate(-90 68.6 21.8)">R1602</text>
<text x="69.6" y="21.8" transform="rotate(-90 69.6 21.8)">R6604</text>
<text x="70.6" y="21.8" transform="rotate(-90 70.6 21.8)">R6616</text>
<text x="71.6" y="21.8" transform="rotate(-90 71.6 21.8)">R6617</text>
<text x="72.6" y="21.8" transform="rotate(-90 72.6 21.8)">R6620</text>
<text x="73.7" y="21.8" transform="rotate(-90 73.7 21.8)">R6629</text>
<text x="74.7" y="21.8" transform="rotate(-90 74.7 21.8)">R6628</text>
<text x="75.7" y="21.8" transform="rotate(-90 75.7 21.8)">R6622</text>
<text x="76.7" y="21.8" transform="rotate(-90 76.7 21.8)">R6621</text>
<text x="89.9" y="23.9">J6600</text>
<text x="14.2" y="24.7" transform="rotate(-90 14.2 24.7)">R9322</text>
<text x="15.6" y="24.7" transform="rotate(-90 15.6 24.7)">R9319</text>
<text x="17.2" y="24.7" transform="rotate(-90 17.2 24.7)">R9405</text>
<text x="18.6" y="24.7" transform="rotate(-90 18.6 24.7)">R9404</text>
<text x="20.5" y="24.8" transform="rotate(-90 20.5 24.8)">C5000</text>
<text x="22.5" y="24.8">Q5000</text>
<text x="27.2" y="29.2">C5003</text>
<text x="27.2" y="27.4">C2211</text>
<text x="27.2" y="28.3">C5002</text>
<text x="27.2" y="25.6">C2209</text>
<text x="27.2" y="24.7">R2206</text>
<text x="27.2" y="26.5">R2208</text>
<text x="29.7" y="27.9">C2202</text>
<text x="30" y="25" transform="rotate(-90 30 25)">U2202</text>
<text x="32.5" y="25.7">L2202</text>
<text x="35.7" y="29.4" transform="rotate(-90 35.7 29.4)">C1100</text>
<text x="36.6" y="29.4" transform="rotate(-90 36.6 29.4)">R1100</text>
<text x="50.6" y="24.6" transform="rotate(-90 50.6 24.6)">TP1</text>
<text x="58.5" y="29.1">R1605</text>
<text x="58.6" y="28.2">R1604</text>
<text x="72.5" y="26.2">U6601</text>
<text x="16.4" y="35.3" transform="rotate(-90 16.4 35.3)">J8005</text>
<text x="27.2" y="31">C2200</text>
<text x="27.2" y="31.8">R2200</text>
<text x="27.2" y="32.7">C2205</text>
<text x="27.2" y="33.6">R5008</text>
<text x="27.2" y="34.5">R5005</text>
<text x="27.2" y="30.1">R2205</text>
<text x="27.2" y="35.4">R5004</text>
<text x="29" y="33.6" transform="rotate(-90 29 33.6)">R2203</text>
<text x="30" y="30.6" transform="rotate(-90 30 30.6)">U2200</text>
<text x="31.6" y="35.3" transform="rotate(-90 31.6 35.3)">L2200</text>
<text x="33.7" y="30.2" transform="rotate(-90 33.7 30.2)">Y1100</text>
<text x="34.1" y="34.5" transform="rotate(-90 34.1 34.5)">C2206</text>
<text x="35.7" y="31" transform="rotate(-90 35.7 31)">C1101</text>
<text x="36.6" y="30.9" transform="rotate(-90 36.6 30.9)">R1101</text>
<text x="46.8" y="32.8">U1000</text>
<text x="56.4" y="33.5">R1622</text>
<text x="56.4" y="34.4">R1624</text>
<text x="62.3" y="31.3" transform="rotate(-90 62.3 31.3)">C2215</text>
<text x="62.4" y="33.3" transform="rotate(-90 62.4 33.3)">C2210</text>
<text x="64.3" y="32.2" transform="rotate(-90 64.3 32.2)">U2203</text>
<text x="66.6" y="31.3" transform="rotate(-90 66.6 31.3)">C2214</text>
<text x="66.6" y="33.1" transform="rotate(-90 66.6 33.1)">R2207</text>
<text x="67.6" y="33.1" transform="rotate(-90 67.6 33.1)">C2213</text>
<text x="68.6" y="33.1" transform="rotate(-90 68.6 33.1)">R6619</text>
<text x="68.6" y="31.3" transform="rotate(-90 68.6 31.3)">R6623</text>
<text x="69.6" y="33.1" transform="rotate(-90 69.6 33.1)">R6626</text>
<text x="69.6" y="31.3" transform="rotate(-90 69.6 31.3)">R6618</text>
<text x="71.1" y="33.1" transform="rotate(-90 71.1 33.1)">R6632</text>
<text x="71.1" y="31.3" transform="rotate(-90 71.1 31.3)">R6631</text>
<text x="72.9" y="30.3">C6601</text>
<text x="73.8" y="32.5">Y6600</text>
<text x="74.8" y="30.3">C6600</text>
<text x="24.1" y="37.8" transform="rotate(-90 24.1 37.8)">J25</text>
<text x="27.2" y="36.3">R5007</text>
<text x="29.6" y="39.5">C7012</text>
<text x="31.4" y="37.8" transform="rotate(-90 31.4 37.8)">C7000</text>
<text x="32" y="41.2" transform="rotate(-90 32 41.2)">C7001</text>
<text x="32.9" y="41.2" transform="rotate(-90 32.9 41.2)">C7002</text>
<text x="33.1" y="38.8">C7009</text>
<text x="35.4" y="41.8" transform="rotate(-90 35.4 41.8)">R1104</text>
<text x="36.3" y="41.8" transform="rotate(-90 36.3 41.8)">R1103</text>
<text x="59.8" y="38.3">R1626</text>
<text x="59.8" y="39.4">R1628</text>
<text x="68.5" y="37.1" transform="rotate(-90 68.5 37.1)">R6704</text>
<text x="69.7" y="37.1" transform="rotate(-90 69.7 37.1)">R6720</text>
<text x="71" y="37.1" transform="rotate(-90 71 37.1)">R6721</text>
<text x="72" y="37.1" transform="rotate(-90 72 37.1)">R6724</text>
<text x="72.5" y="41.4">U6701</text>
<text x="73.2" y="37.1" transform="rotate(-90 73.2 37.1)">R6733</text>
<text x="74.2" y="37.1" transform="rotate(-90 74.2 37.1)">R6732</text>
<text x="75.2" y="37.1" transform="rotate(-90 75.2 37.1)">R6726</text>
<text x="76.2" y="37.1" transform="rotate(-90 76.2 37.1)">R6725</text>
<text x="14.3" y="47.6">FB7301</text>
<text x="14.4" y="46.2">C7306</text>
<text x="14.5" y="45.2">ED7301</text>
<text x="15.8" y="47.6">FB7300</text>
<text x="17.2" y="46.2">C7307</text>
<text x="17.5" y="45.2">ED7300</text>
<text x="27.2" y="47.9">C7309</text>
<text x="27.2" y="45.8">R7308</text>
<text x="27.2" y="46.8">R7304</text>
<text x="27.5" y="44.4">C7311</text>
<text x="28.7" y="47.9">C7308</text>
<text x="28.7" y="46.8">C7310</text>
<text x="28.7" y="45.8">R7307</text>
<text x="28.7" y="44.8">R7306</text>
<text x="30.4" y="45.8">C2014</text>
<text x="33.1" y="45.4" transform="rotate(-90 33.1 45.4)">U2002</text>
<text x="35.2" y="45.6" transform="rotate(-90 35.2 45.6)">R2226</text>
<text x="62.8" y="47" transform="rotate(-90 62.8 47)">L2204</text>
<text x="66.6" y="45.9" transform="rotate(-90 66.6 45.9)">C2230</text>
<text x="68.7" y="46.6" transform="rotate(-90 68.7 46.6)">R6727</text>
<text x="69.7" y="46.6" transform="rotate(-90 69.7 46.6)">R6722</text>
<text x="71" y="46.6" transform="rotate(-90 71 46.6)">R6737</text>
<text x="72.9" y="45.6">C6701</text>
<text x="73.8" y="47.8">Y6700</text>
<text x="74.8" y="45.5">C6700</text>
<text x="89.9" y="43.6">J6700</text>
<text x="15.2" y="53.6" transform="rotate(-90 15.2 53.6)">SW1</text>
<text x="19" y="49.9">C7302</text>
<text x="19.4" y="53.9" transform="rotate(-90 19.4 53.9)">U7300</text>
<text x="21.6" y="52.8" transform="rotate(-90 21.6 52.8)">R7301</text>
<text x="21.7" y="50.1">L7300</text>
<text x="22.6" y="52.8" transform="rotate(-90 22.6 52.8)">C7301</text>
<text x="26.2" y="51.8" transform="rotate(-90 26.2 51.8)">C2222</text>
<text x="27.2" y="48.9">R7305</text>
<text x="28.3" y="50.9" transform="rotate(-90 28.3 50.9)">L2203</text>
<text x="28.7" y="48.9">R7303</text>
<text x="31.1" y="52.7">R2516</text>
<text x="31.6" y="48.9">C2013</text>
<text x="32.5" y="50.8">Y2000</text>
<text x="32.7" y="52.7">R6009</text>
<text x="33.5" y="48.9">C2015</text>
<text x="34.2" y="52.7">R2517</text>
<text x="47" y="49.9">U3000</text>
<text x="58.5" y="52.8">C2228</text>
<text x="59" y="50.3">TP10</text>
<text x="62.5" y="50.6">C2225</text>
<text x="62.8" y="52.8" transform="rotate(-90 62.8 52.8)">U2207</text>
<text x="66.6" y="50.9" transform="rotate(-90 66.6 50.9)">C2001</text>
<text x="68.2" y="51.3" transform="rotate(-90 68.2 51.3)">C2003</text>
<text x="68.7" y="48.5" transform="rotate(-90 68.7 48.5)">R6723</text>
<text x="69.7" y="48.5" transform="rotate(-90 69.7 48.5)">R6730</text>
<text x="71" y="48.5" transform="rotate(-90 71 48.5)">R6738</text>
<text x="72.5" y="52.9">Q5006</text>
<text x="14.3" y="57.2">ED3</text>
<text x="14.9" y="58.2">R3</text>
<text x="19.1" y="58.2" transform="rotate(-90 19.1 58.2)">R7300</text>
<text x="19.7" y="58.1" transform="rotate(-90 19.7 58.1)">C7300</text>
<text x="21.6" y="58.8">R9006</text>
<text x="21.6" y="57.8">R5102</text>
<text x="21.6" y="55.6" transform="rotate(-90 21.6 55.6)">R7302</text>
<text x="21.6" y="54.2" transform="rotate(-90 21.6 54.2)">C7304</text>
<text x="21.6" y="56.8">R5100</text>
<text x="22.6" y="55.6" transform="rotate(-90 22.6 55.6)">C7303</text>
<text x="22.6" y="54.2" transform="rotate(-90 22.6 54.2)">C7305</text>
<text x="24.3" y="57.6">R2220</text>
<text x="24.3" y="56.6">R2219</text>
<text x="24.3" y="55.6">C2219</text>
<text x="24.7" y="54.3" transform="rotate(-90 24.7 54.3)">C2221</text>
<text x="26.5" y="56.8">R2218</text>
<text x="26.9" y="58.9" transform="rotate(-90 26.9 58.9)">R2501</text>
<text x="27.3" y="54.8">U2206</text>
<text x="27.6" y="57.4" transform="rotate(-90 27.6 57.4)">L2500</text>
<text x="28.2" y="56.8">C2224</text>
<text x="28.2" y="58.9" transform="rotate(-90 28.2 58.9)">R2502</text>
<text x="31.6" y="57.4" transform="rotate(-90 31.6 57.4)">C2503</text>
<text x="31.7" y="59.9" transform="rotate(-90 31.7 59.9)">C2510</text>
<text x="32.5" y="57.4" transform="rotate(-90 32.5 57.4)">C2508</text>
<text x="32.6" y="54.8">U2501</text>
<text x="33.1" y="59.9" transform="rotate(-90 33.1 59.9)">C2504</text>
<text x="35" y="57.3">C2511</text>
<text x="35.8" y="55.4" transform="rotate(-90 35.8 55.4)">C2507</text>
<text x="39.7" y="55.1" transform="rotate(-90 39.7 55.1)">C6006</text>
<text x="44.2" y="55.6">ED19</text>
<text x="57.4" y="58.8" transform="rotate(-90 57.4 58.8)">L2201</text>
<text x="58.5" y="55.4">R2225</text>
<text x="58.6" y="54.1">R2222</text>
<text x="59.6" y="58" transform="rotate(-90 59.6 58)">C2204</text>
<text x="61.9" y="55.2" transform="rotate(-90 61.9 55.2)">C2232</text>
<text x="62.9" y="55.2" transform="rotate(-90 62.9 55.2)">R2224</text>
<text x="63.9" y="55.2" transform="rotate(-90 63.9 55.2)">R2221</text>
<text x="66.6" y="54.4" transform="rotate(-90 66.6 54.4)">C2000</text>
<text x="68.2" y="54.5" transform="rotate(-90 68.2 54.5)">R2001</text>
<text x="79.4" y="54.1">F2000</text>
<text x="80.6" y="58.6">D2000</text>
<text x="16.1" y="65.4">H3</text>
<text x="18.9" y="60.6">Q5101</text>
<text x="22" y="60.9" transform="rotate(-90 22 60.9)">LED1</text>
<text x="24.6" y="60.6" transform="rotate(-90 24.6 60.6)">R2506</text>
<text x="25.8" y="60.6">ED2500</text>
<text x="27.9" y="65.5">J2500</text>
<text x="28.4" y="60.5">ED2501</text>
<text x="30.5" y="60.5" transform="rotate(-90 30.5 60.5)">R2507</text>
<text x="34.7" y="64.9" transform="rotate(-90 34.7 64.9)">R2510</text>
<text x="34.7" y="63.3" transform="rotate(-90 34.7 63.3)">R2504</text>
<text x="35.7" y="64.9" transform="rotate(-90 35.7 64.9)">R2509</text>
<text x="35.7" y="63.3" transform="rotate(-90 35.7 63.3)">R2505</text>
<text x="35.7" y="60" transform="rotate(-90 35.7 60)">Q8</text>
<text x="36.8" y="64.1" transform="rotate(-90 36.8 64.1)">D74</text>
<text x="46.7" y="63.8">J8</text>
<text x="56" y="64.8">C2203</text>
<text x="57.7" y="61.8" transform="rotate(-90 57.7 61.8)">U2201</text>
<text x="58.2" y="65.1" transform="rotate(-90 58.2 65.1)">R2201</text>
<text x="59.2" y="65.1" transform="rotate(-90 59.2 65.1)">C2201</text>
<text x="60.2" y="65.1" transform="rotate(-90 60.2 65.1)">R2204</text>
<text x="60.2" y="63.1" transform="rotate(-90 60.2 63.1)">R2202</text>
<text x="60.2" y="61.2" transform="rotate(-90 60.2 61.2)">C2207</text>
<text x="65.7" y="63.6" transform="rotate(-90 65.7 63.6)">J7</text>
<text x="74.1" y="65.4">H4</text>
<text x="77" y="61.5">TP11</text>
<text x="80.1" y="65.5">C2004</text>
<text x="82.1" y="62.4">D63</text>
<text x="83.9" y="65.6">R2000</text>
<text x="93.2" y="60.7">J1</text>
</g>
</svg>
